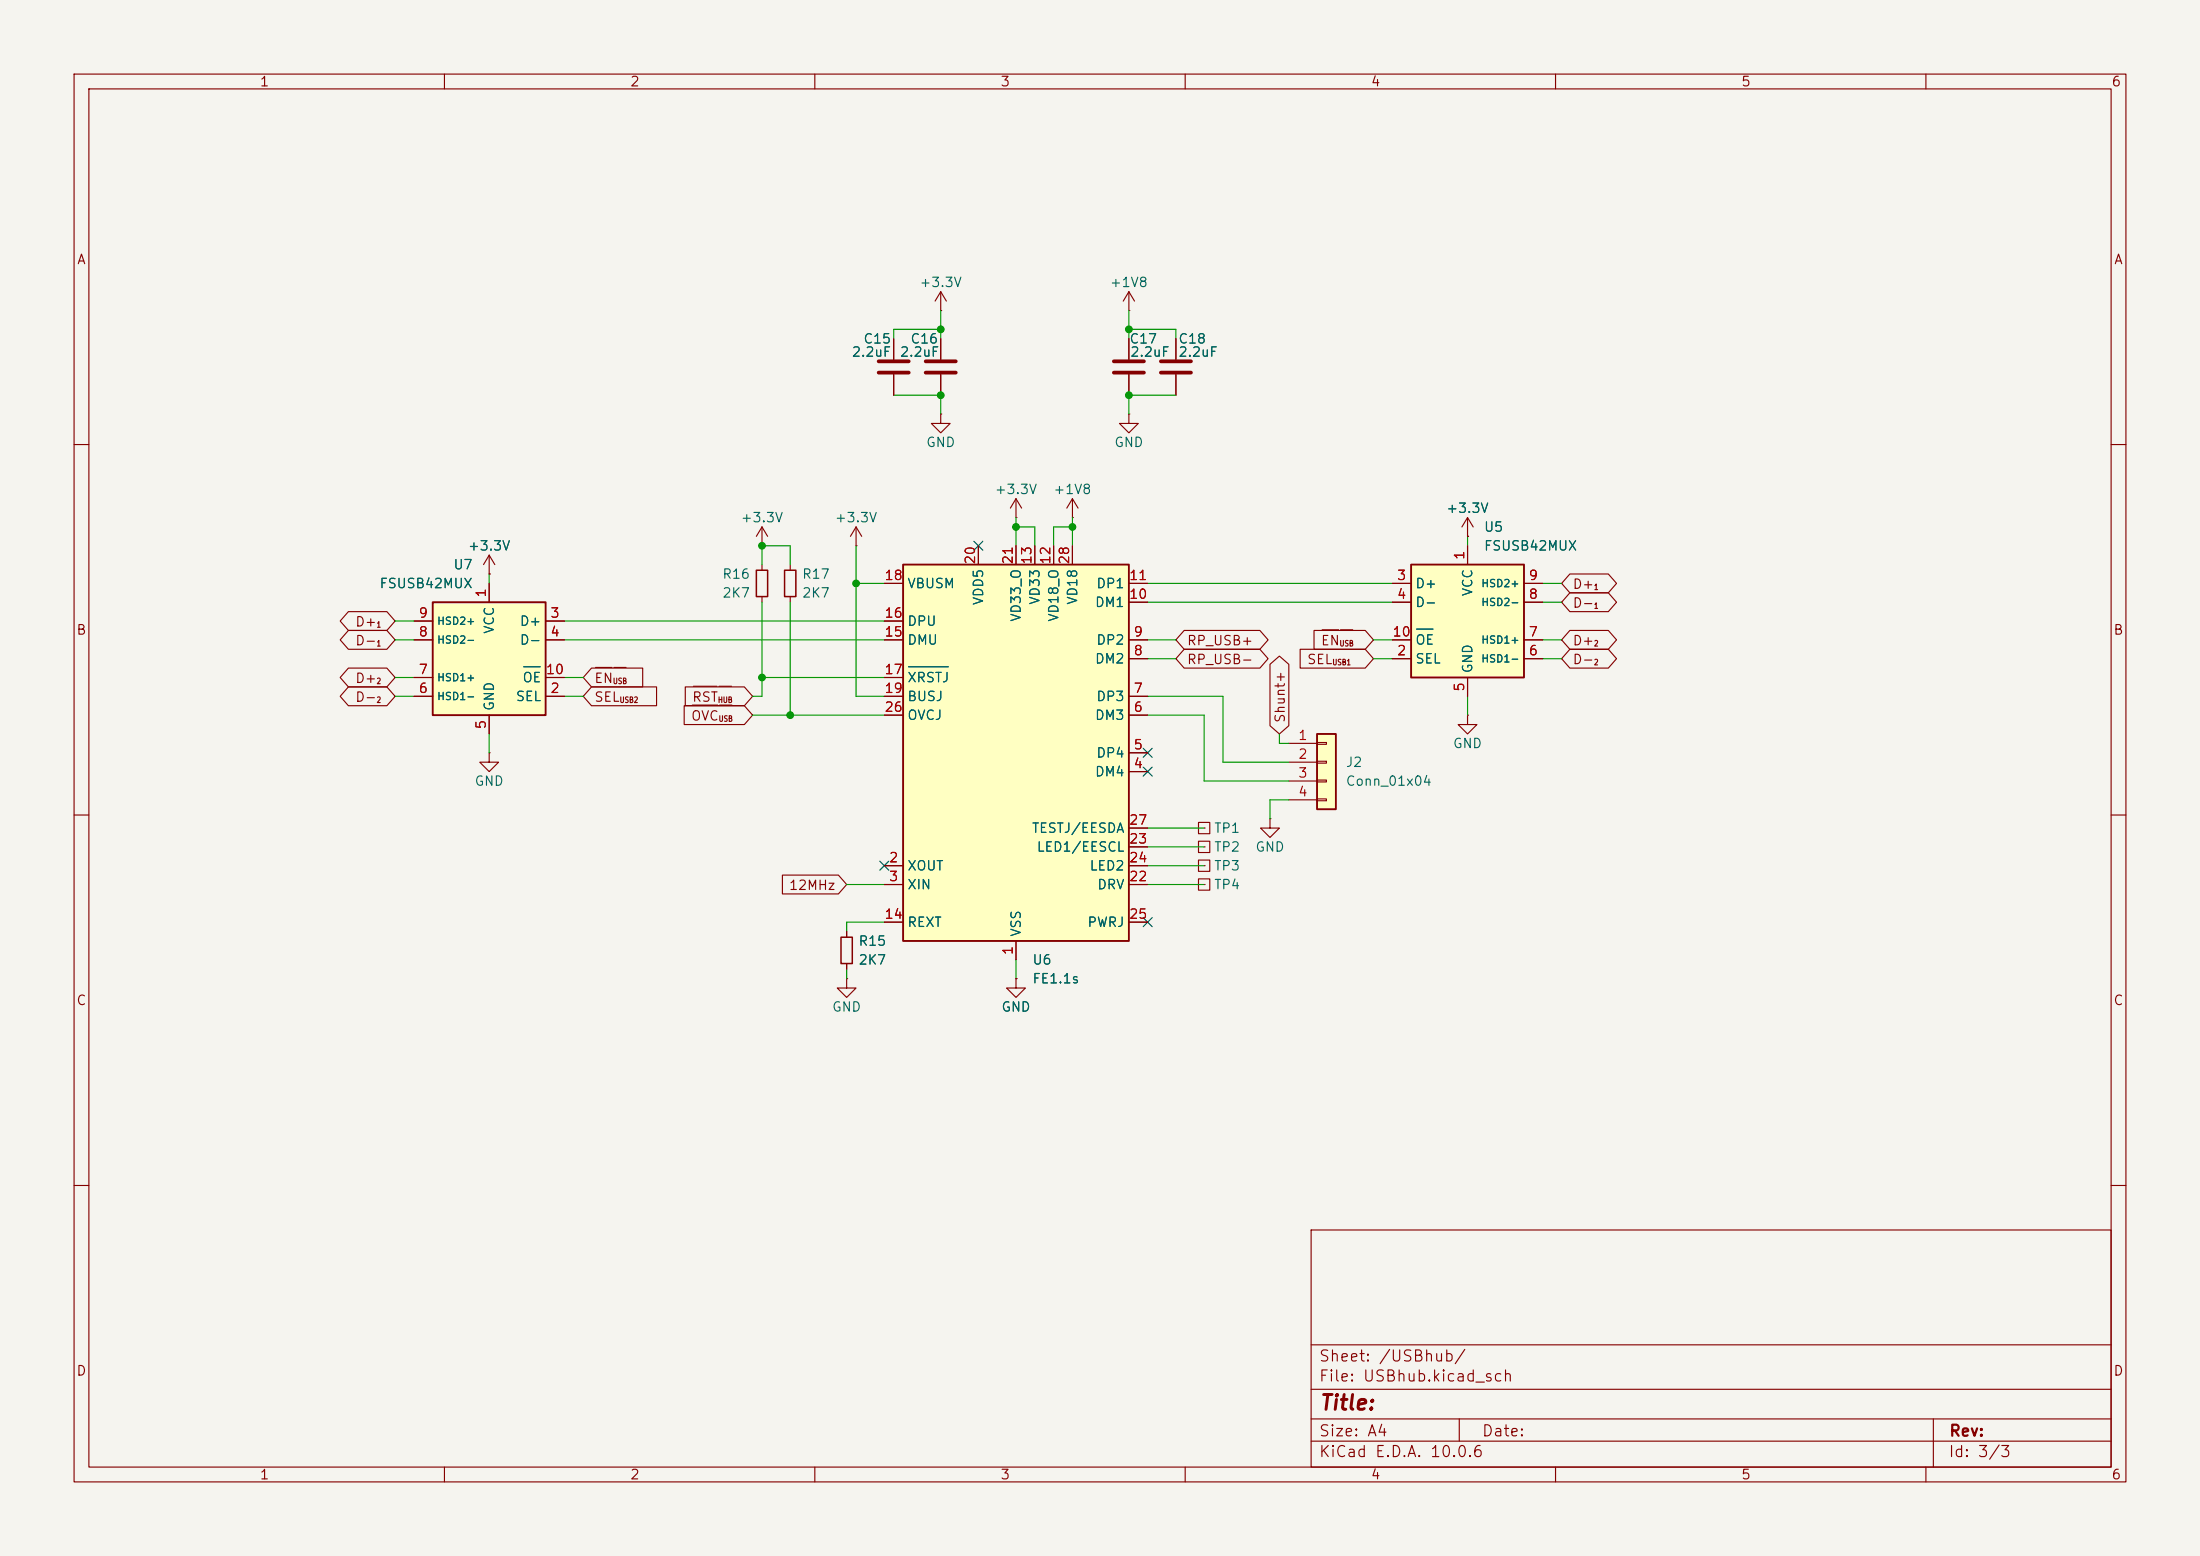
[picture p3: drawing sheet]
<svg xmlns="http://www.w3.org/2000/svg" width="297mm" height="210mm" viewBox="0 0 297 210" stroke-linecap="round" stroke-linejoin="round" font-family="sans-serif">
<path d="M0 0h297v210h-297z" fill="#f5f4ef" stroke="#f5f4ef" stroke-width=".14"/>
<g fill="none" stroke="#840000" stroke-width=".15">
<path d="M10 10h277v190h-277zM12 12h273v186h-273zM60 10v2M110 10v2M160 10v2M210 10v2M260 10v2M127 39.4l-.8 1.2M127 39.4l.8 1.2M127 39.4v2.5M152.4 39.4l-.8 1.2M152.4 39.4l.8 1.2"/>
<path d="M152.4 39.4v2.5M127 41.9h.1M152.4 41.9h.1M10 60h2M198.1 72.4h.1M198.1 69.9l-.7 1.2M198.1 69.9l.8 1.2M198.1 69.9v2.5M285 60h2M198.1 96.5v1.3h1.3l-1.3 1.3-1.3-1.3h1.3M198.1 96.5h.1M10 110h2"/>
<path d="M161.8 111h1.5v1.5h-1.5zM162.6 111.8h.1M285 110h2M114.3 132.1v1.3h1.3l-1.3 1.2-1.3-1.2h1.3M114.3 132.1h.1M114.3 125.7v.8M114.3 130v.8M137.2 132.1v1.3h1.2l-1.2 1.2-1.3-1.2h1.3M137.2 132.1h.1M10 160h2M177 166h108v32h-108zM285 160h2"/>
<path d="M60 198v2M110 198v2M160 198v2M177 194.5h108M177 191.5h108M177 187.5h108M177 181.5h108M197 191.5v3M210 198v2M260 198v2M261 191.5v6.5"/>
</g>
<path d="M113.5 126.5h1.6v3.5h-1.6z" fill="none" stroke="#840000" stroke-width=".2"/>
<path d="M177.8 99.1h2.5v10.1h-2.5z" fill="#ffffc2"/>
<path d="M177.8 99.1h2.5v10.1h-2.5z" fill="none" stroke="#840000" stroke-width=".25"/>
<g fill="none" stroke="#840000" stroke-width=".15">
<path d="M161.8 113.5h1.5v1.6h-1.5zM161.8 118.6h1.5v1.5h-1.5zM161.8 116.1h1.5v1.5h-1.5zM162.6 114.3h.1M162.6 119.4h.1M162.6 116.8h.1M171.4 110.5v1.3h1.3l-1.3 1.2-1.2-1.2h1.2M171.4 110.5h.1M174 100.3h3.8M174 102.9h3.8M174 105.4h3.8M174 108h3.8"/>
<path d="M177.8 100.2h1.3v.3h-1.3zM177.8 102.7h1.3v.3h-1.3zM177.8 105.3h1.3v.2h-1.3zM177.8 107.8h1.3v.3h-1.3z"/>
</g>
<path d="M190.5 76.2h15.2v15.2h-15.2z" fill="#ffffc2"/>
<path d="M190.5 76.2h15.2v15.2h-15.2z" fill="none" stroke="#840000" stroke-width=".25"/>
<g fill="none" stroke="#840000" stroke-width=".15">
<path d="M66 77.5h.1M66 74.9l.8 1.3M66 74.9l-.7 1.3M66 74.9v2.6M102.9 73.7h.1M102.9 71.1l.7 1.3M102.9 71.1l-.8 1.3M102.9 71.1v2.6M102.9 76.2v.8M106.7 76.2v.8M115.6 73.7h.1M115.6 71.1l.7 1.3"/>
<path d="M115.6 71.1l-.8 1.3M115.6 71.1v2.6M188 78.7h2.5M198.1 73.7v2.5M205.7 78.7h2.6M102.9 80.5v.8M106.7 80.5v.8M188 88.9h2.5M188 81.3h2.5M188 86.4h2.5M198.1 91.4v2.6M205.7 88.9h2.6"/>
<path d="M205.7 81.3h2.6M205.7 86.4h2.6M66 101.6v1.3h-1.2l1.2 1.2 1.3-1.2h-1.3M66 101.6h.1"/>
</g>
<path d="M191.2 84.9h2.3" fill="none" stroke="#006464" stroke-width=".15"/>
<path d="M102.1 77h1.5v3.5h-1.5zM105.9 77h1.5v3.5h-1.5z" fill="none" stroke="#840000" stroke-width=".2"/>
<path d="M58.4 81.3h15.3v15.2h-15.3z" fill="#ffffc2"/>
<path d="M58.4 81.3h15.3v15.2h-15.3z" fill="none" stroke="#840000" stroke-width=".25"/>
<g fill="none" stroke="#840000" stroke-width=".15">
<path d="M120.6 45.7v2.8M120.6 50.5v2.8M127 55.9v1.3h1.3l-1.3 1.2-1.3-1.2h1.3M127 55.9h.1M127 45.7v2.8M127 50.5v2.8M152.4 55.9v1.3h1.3l-1.3 1.2-1.3-1.2h1.3M152.4 55.9h.1M152.4 45.7v2.8M152.4 50.5v2.8M158.7 45.7v2.8M158.7 50.5v2.8"/>
<path d="M66 78.7v2.6M137.2 69.9h.1M137.2 67.3l.7 1.3M137.2 67.3l-.8 1.3M137.2 67.3v2.6M144.8 69.9h.1M144.8 67.3l-.8 1.3M144.8 67.3l.7 1.3M144.8 67.3v2.6M55.9 94h2.5M55.9 83.8h2.5M55.9 86.4h2.5"/>
<path d="M55.9 91.4h2.5M66 96.5v2.6M73.7 94h2.5M73.7 83.8h2.5M73.7 86.4h2.5M73.7 91.4h2.5"/>
</g>
<path d="M70.7 90h2.2" fill="none" stroke="#006464" stroke-width=".15"/>
<path d="M118.6 48.8h4.1M118.6 50.3h4.1M125 48.8h4M125 50.3h4M150.4 48.8h4M150.4 50.3h4M156.7 48.8h4.1M156.7 50.3h4.1" fill="none" stroke="#840000" stroke-width=".51"/>
<path d="M121.9 76.2h30.5v50.8h-30.5z" fill="#ffffc2"/>
<path d="M121.9 76.2h30.5v50.8h-30.5z" fill="none" stroke="#840000" stroke-width=".25"/>
<g fill="none" stroke="#840000" stroke-width=".15">
<path d="M120.6 45.7v2.8M120.6 50.5v2.8M127 45.7v2.8M127 50.5v2.8M152.4 45.7v2.8M152.4 50.5v2.8M158.7 45.7v2.8M158.7 50.5v2.8M66 77.5h.1M66 78.7v2.6M119.4 78.7h2.5M132.1 73.7v2.5"/>
<path d="M137.2 73.7v2.5M139.7 73.7v2.5M142.2 73.7v2.5M144.8 73.7v2.5M152.4 78.7h2.5M188 78.7h2.5M198.1 72.4h.1M198.1 73.7v2.5M205.7 78.7h2.6M211.9 77.5h5.2l1.1 1.2-1.1 1.3h-5.2l-1.1-1.3zM47 82.5h5.2l1.1 1.3-1.1 1.3h-5.2l-1.1-1.3zM47 92.7h5.2l1.1 1.3-1.1 1.3h-5.2l-1.1-1.3z"/>
<path d="M47 85.1h5.2l1.1 1.3-1.1 1.2h-5.2l-1.1-1.2zM47 90.2h5.2l1.1 1.2-1.1 1.3h-5.2l-1.1-1.3zM55.9 94h2.5M55.9 86.4h2.5M55.9 83.8h2.5M55.9 91.4h2.5M66 96.5v2.6M73.7 94h2.5M73.7 86.4h2.5M73.7 83.8h2.5M73.7 91.4h2.5M79.9 92.7h8.7v2.6h-8.7l-1.2-1.3z"/>
<path d="M79.9 90.2h6.9v2.5h-6.9l-1.2-1.3zM80.4 90.1h2.2M82.9 90.1h1.6M92.4 95.2h8.1l1.1 1.3-1.1 1.3h-8.1zM92.5 92.7h8l1.1 1.3-1.1 1.3h-8zM93.5 95.2h3.4M93.6 92.6h3.2M97.1 92.6h1.7M97.1 95.2h1.7M119.4 96.5h2.5M119.4 94h2.5M119.4 86.4h2.5"/>
<path d="M119.4 83.8h2.5M119.4 91.4h2.5M152.4 96.5h2.5M152.4 94h2.5M152.4 88.9h2.5M152.4 86.4h2.5M152.4 81.3h2.5M159.9 87.6h10.2l1.1 1.3-1.1 1.3h-10.2l-1.2-1.3zM159.9 85.1h10.2l1.1 1.3-1.1 1.2h-10.2l-1.2-1.2zM171.4 89.7l1.3-1.2 1.3 1.2v8.2l-1.3 1.2-1.3-1.2zM175.5 87.6h8.8l1.1 1.3-1.1 1.3h-8.8zM177.4 85.1h6.9l1.1 1.3-1.1 1.2h-6.9z"/>
<path d="M178.5 85h2.2M181 85h1.6M188 88.9h2.5M188 86.4h2.5M188 81.3h2.5M198.1 91.4v2.6M205.7 88.9h2.6M205.7 86.4h2.6M205.7 81.3h2.6M211.9 80h5.2l1.1 1.3-1.1 1.3h-5.2l-1.1-1.3zM211.9 85.1h5.2l1.1 1.3-1.1 1.2h-5.2l-1.1-1.2zM211.9 87.6h5.2l1.1 1.3-1.1 1.3h-5.2l-1.1-1.3z"/>
<path d="M105.6 118.1h7.6l1.1 1.3-1.1 1.3h-7.6zM119.4 116.8h2.5M119.4 119.4h2.5M152.4 116.8h2.5M152.4 119.4h2.5M152.4 104.1h2.5M152.4 101.6h2.5M152.4 114.3h2.5M152.4 111.8h2.5M114.3 125.7v.8M114.3 130v.8M119.4 124.5h2.5"/>
<path d="M137.2 132.1h.1M137.2 127v2.5M152.4 124.5h2.5"/>
</g>
<path d="M70.7 90h2.2M122.7 90h5.3M191.2 84.9h2.3" fill="none" stroke="#006464" stroke-width=".15"/>
<g fill="none" stroke="#009600" stroke-width=".15">
<path d="M120.6 53.3h6.4v2.6M127 41.9v3.8M127 44.5h-6.4v1.2M152.4 44.5h6.3v1.2M152.4 41.9v3.8M158.7 53.3h-6.3v2.6M66 77.5v1.2M102.9 76.2v-2.5h3.8v2.5M115.6 73.7v20.3h3.8M115.6 78.7h3.8M137.2 69.9v3.8M137.2 71.1h2.5v2.6"/>
<path d="M144.8 71.1h-2.6v2.6M144.8 69.9v3.8M154.9 78.7h33.1M198.1 72.4v1.3M208.3 78.7h2.5M53.3 83.8h2.6M53.3 94h2.6M53.3 91.4h2.6M53.3 86.4h2.6M66 99.1v2.5M76.2 83.8h43.2M76.2 94h2.5"/>
<path d="M76.2 91.4h2.5M76.2 86.4h43.2M101.6 96.5h17.8M102.9 81.3v12.7h-1.3M102.9 91.4h16.5M106.7 81.3v15.2M154.9 94h10.2v8.9h8.9M154.9 86.4h3.8M154.9 96.5h7.7v8.9h11.4M154.9 81.3h33.1M154.9 88.9h3.8M172.7 99.1v1.2h1.3"/>
<path d="M185.4 86.4h2.6M185.4 88.9h2.6M198.1 94v2.5M208.3 86.4h2.5M208.3 81.3h2.5M208.3 88.9h2.5M114.3 119.4h5.1M154.9 119.4h7.7M154.9 116.8h7.7M154.9 114.3h7.7M154.9 111.8h7.7M174 108h-2.6v2.5"/>
<path d="M114.3 130.8v1.3M119.4 124.5h-5.1v1.2M137.2 129.5v2.6"/>
</g>
<path d="M131.5 73.1l1.2 1.2M132.7 73.1l-1.2 1.2M118.8 116.2l1.2 1.2M120 116.2l-1.2 1.2M154.3 103.5l1.2 1.2M154.3 101l1.2 1.2M155.5 103.5l-1.2 1.2M155.5 101l-1.2 1.2M154.3 123.9l1.2 1.2M155.5 123.9l-1.2 1.2" fill="none" stroke="#000084" stroke-width=".15"/>
<g fill="#009600" stroke="#009600" stroke-width=".14">
<circle cx="115.6" cy="78.7" r=".46"/>
<circle cx="127" cy="53.3" r=".46"/>
<circle cx="102.9" cy="73.7" r=".46"/>
<circle cx="127" cy="44.5" r=".46"/>
<circle cx="102.9" cy="91.4" r=".46"/>
<circle cx="106.7" cy="96.5" r=".46"/>
<circle cx="152.4" cy="44.5" r=".46"/>
<circle cx="137.2" cy="71.1" r=".46"/>
<circle cx="144.8" cy="71.1" r=".46"/>
<circle cx="152.4" cy="53.3" r=".46"/>
</g>
<text font-size="2" fill="#840000" x="178" y="190.8">Title:</text>
<g font-size="1.5" fill="#840000">
<text x="178" y="184.1">Sheet: /USBhub/</text>
<text x="178" y="186.8">File: USBhub.kicad_sch</text>
<text x="178" y="197">KiCad E.D.A. 10.0.6</text>
<text x="178" y="194.2">Size: A4</text>
<text x="200" y="194.2">Date:</text>
<text x="263" y="197">Id: 3/3</text>
<text x="263" y="194.2">Rev:</text>
</g>
<g font-size="1.3" fill="#840000">
<text x="35" y="12">1</text>
<text x="85" y="12">2</text>
<text x="135" y="12">3</text>
<text x="185" y="12">4</text>
<text x="235" y="12">5</text>
<text x="285" y="12">6</text>
<text x="10.3" y="36">A</text>
<text x="285.3" y="36">A</text>
<text x="212.2" y="79.8">D+</text>
<text x="212.2" y="82.3">D-</text>
<text x="10.2" y="86">B</text>
<text x="47.9" y="84.9">D+</text>
<text x="47.9" y="87.4">D-</text>
<text x="160.2" y="90">RP_USB-</text>
<text x="160.2" y="87.4">RP_USB+</text>
<text x="176.4" y="90">SEL</text>
<text x="178.2" y="87.4">EN</text>
<text x="212.2" y="87.4">D+</text>
<text x="212.2" y="90">D-</text>
<text x="285.2" y="86">B</text>
<text x="47.9" y="95">D-</text>
<text x="47.9" y="92.5">D+</text>
<text x="80.1" y="95">SEL</text>
<text x="80.1" y="92.5">EN</text>
<text x="93.4" y="95">RST</text>
<text x="93.2" y="97.6">OVC</text>
<text x="173.8" y="97.7" transform="rotate(-90 173.8 97.7)">Shunt+</text>
<text x="106.4" y="120.4">12MHz</text>
<text x="10.2" y="136">C</text>
<text x="285.2" y="136">C</text>
<text x="10.2" y="186">D</text>
<text x="285.2" y="186">D</text>
<text x="35" y="200">1</text>
<text x="85" y="200">2</text>
<text x="135" y="200">3</text>
<text x="185" y="200">4</text>
<text x="235" y="200">5</text>
<text x="285" y="200">6</text>
</g>
<g font-size="1.3" fill="#006464">
<text x="124" y="39.1">+3.3V</text>
<text x="149.7" y="39.1">+1V8</text>
<text x="116.5" y="46.7">C15</text>
<text x="122.8" y="46.7">C16</text>
<text x="152.4" y="46.7">C17</text>
<text x="159" y="46.7">C18</text>
<text x="114.9" y="48.5">2.2uF</text>
<text x="121.4" y="48.5">2.2uF</text>
<text x="152.5" y="48.5">2.2uF</text>
<text x="159" y="48.5">2.2uF</text>
<text x="124.9" y="60.7">GND</text>
<text x="150.3" y="60.7">GND</text>
<text x="99.9" y="70.8">+3.3V</text>
<text x="112.6" y="70.8">+3.3V</text>
<text x="134.2" y="67">+3.3V</text>
<text x="142.1" y="67">+1V8</text>
<text x="195.2" y="69.5">+3.3V</text>
<text x="61.1" y="77.2">U7</text>
<text x="63.1" y="74.6">+3.3V</text>
<text x="200.2" y="72.1">U5</text>
<text x="200.2" y="74.6">FSUSB42MUX</text>
<text x="51.1" y="79.7">FSUSB42MUX</text>
<text x="97.4" y="78.4">R16</text>
<text x="97.4" y="81">2K7</text>
<text x="108.2" y="78.4">R17</text>
<text x="108.2" y="81">2K7</text>
<text x="122.4" y="79.7">VBUSM</text>
<text x="133" y="81.8" transform="rotate(-90 133 81.8)">VDD5</text>
<text x="140.7" y="81.7" transform="rotate(-90 140.7 81.7)">VD33</text>
<text x="145.7" y="81.7" transform="rotate(-90 145.7 81.7)">VD18</text>
<text x="147.7" y="82.2">DM1</text>
<text x="147.9" y="79.7">DP1</text>
<text x="191" y="79.7">D+</text>
<text x="191" y="82.2">D-</text>
<text x="199.1" y="80.6" transform="rotate(-90 199.1 80.6)">VCC</text>
<text x="67" y="85.6" transform="rotate(-90 67 85.6)">VCC</text>
<text x="70.1" y="84.8">D+</text>
<text x="70.1" y="87.3">D-</text>
<text x="122.4" y="87.3">DMU</text>
<text x="122.4" y="84.8">DPU</text>
<text x="138.1" y="84" transform="rotate(-90 138.1 84)">VD33_O</text>
<text x="143.2" y="84" transform="rotate(-90 143.2 84)">VD18_O</text>
<text x="147.7" y="89.9">DM2</text>
<text x="147.9" y="87.3">DP2</text>
<text x="191" y="89.9">SEL</text>
<text x="191" y="87.3">OE</text>
<text x="69.5" y="94.9">SEL</text>
<text x="70.4" y="92.4">OE</text>
<text x="122.4" y="92.4">XRSTJ</text>
<text x="122.4" y="94.9">BUSJ</text>
<text x="147.9" y="94.9">DP3</text>
<text x="199.1" y="91" transform="rotate(-90 199.1 91)">GND</text>
<text x="67" y="96" transform="rotate(-90 67 96)">GND</text>
<text x="122.4" y="97.5">OVCJ</text>
<text x="147.7" y="97.5">DM3</text>
<text x="196.1" y="101.3">GND</text>
<text x="64" y="106.4">GND</text>
<text x="147.7" y="105.1">DM4</text>
<text x="147.9" y="102.6">DP4</text>
<text x="181.6" y="103.8">J2</text>
<text x="181.6" y="106.4">Conn_01x04</text>
<text x="139.2" y="112.7">TESTJ/EESDA</text>
<text x="163.8" y="112.7">TP1</text>
<text x="122.4" y="117.8">XOUT</text>
<text x="139.9" y="115.3">LED1/EESCL</text>
<text x="147" y="117.8">LED2</text>
<text x="163.8" y="115.3">TP2</text>
<text x="163.8" y="117.8">TP3</text>
<text x="169.4" y="115.3">GND</text>
<text x="122.4" y="120.3">XIN</text>
<text x="122.4" y="125.4">REXT</text>
<text x="146.7" y="125.4">PWRJ</text>
<text x="148" y="120.3">DRV</text>
<text x="163.8" y="120.3">TP4</text>
<text x="115.8" y="128">R15</text>
<text x="115.8" y="130.5">2K7</text>
<text x="138.1" y="126.5" transform="rotate(-90 138.1 126.5)">VSS</text>
<text x="139.3" y="130.5">U6</text>
<text x="112.2" y="136.9">GND</text>
<text x="135.1" y="136.9">GND</text>
<text x="139.3" y="133">FE1.1s</text>
</g>
<g font-size="1.3" fill="#a90000">
<text x="131.9" y="76.3" transform="rotate(-90 131.9 76.3)">20</text>
<text x="137" y="76.3" transform="rotate(-90 137 76.3)">21</text>
<text x="139.6" y="76.3" transform="rotate(-90 139.6 76.3)">13</text>
<text x="142.1" y="76.3" transform="rotate(-90 142.1 76.3)">12</text>
<text x="144.6" y="76.3" transform="rotate(-90 144.6 76.3)">28</text>
<text x="198" y="75.7" transform="rotate(-90 198 75.7)">1</text>
<text x="56.4" y="83.7">9</text>
<text x="65.9" y="80.7" transform="rotate(-90 65.9 80.7)">1</text>
<text x="74.2" y="83.7">3</text>
<text x="119.3" y="83.7">16</text>
<text x="119.3" y="78.6">18</text>
<text x="152.3" y="81.1">10</text>
<text x="152.3" y="78.6">11</text>
<text x="188.5" y="78.6">3</text>
<text x="188.5" y="81.1">4</text>
<text x="206.3" y="81.1">8</text>
<text x="206.3" y="78.6">9</text>
<text x="56.4" y="86.2">8</text>
<text x="74.2" y="86.2">4</text>
<text x="119.3" y="86.2">15</text>
<text x="152.9" y="88.8">8</text>
<text x="152.9" y="86.2">9</text>
<text x="187.9" y="86.2">10</text>
<text x="188.5" y="88.8">2</text>
<text x="206.3" y="88.8">6</text>
<text x="206.3" y="86.2">7</text>
<text x="56.4" y="93.8">6</text>
<text x="56.4" y="91.3">7</text>
<text x="73.6" y="91.3">10</text>
<text x="74.2" y="93.8">2</text>
<text x="119.3" y="91.3">17</text>
<text x="119.3" y="93.8">19</text>
<text x="152.9" y="93.8">7</text>
<text x="198" y="93.4" transform="rotate(-90 198 93.4)">5</text>
<text x="65.9" y="98.5" transform="rotate(-90 65.9 98.5)">5</text>
<text x="119.3" y="96.4">26</text>
<text x="152.9" y="101.5">5</text>
<text x="152.9" y="96.4">6</text>
<text x="175.2" y="100.2">1</text>
<text x="152.9" y="104">4</text>
<text x="175.2" y="102.7">2</text>
<text x="175.2" y="105.3">3</text>
<text x="175.2" y="107.8">4</text>
<text x="152.3" y="111.6">27</text>
<text x="119.9" y="116.7">2</text>
<text x="119.9" y="119.2">3</text>
<text x="152.3" y="119.2">22</text>
<text x="152.3" y="114.2">23</text>
<text x="152.3" y="116.7">24</text>
<text x="119.3" y="124.3">14</text>
<text x="152.3" y="124.3">25</text>
<text x="137" y="129" transform="rotate(-90 137 129)">1</text>
</g>
<g font-size="1" fill="#006464">
<text x="199.9" y="82">HSD2-</text>
<text x="199.9" y="79.5">HSD2+</text>
<text x="58.9" y="87.1">HSD2-</text>
<text x="58.9" y="84.6">HSD2+</text>
<text x="199.9" y="89.6">HSD1-</text>
<text x="199.9" y="87.1">HSD1+</text>
<text x="58.9" y="94.7">HSD1-</text>
<text x="58.9" y="92.2">HSD1+</text>
</g>
<g font-size=".8" fill="#840000">
<text x="215.1" y="79.8">1</text>
<text x="215.1" y="82.3">1</text>
<text x="50.8" y="84.9">1</text>
<text x="50.8" y="87.4">1</text>
<text x="179.8" y="90">USB1</text>
<text x="180.8" y="87.4">USB</text>
<text x="215.1" y="87.4">2</text>
<text x="215.1" y="90">2</text>
<text x="50.8" y="95">2</text>
<text x="50.8" y="92.5">2</text>
<text x="82.7" y="92.5">USB</text>
<text x="83.6" y="95">USB2</text>
<text x="96.9" y="95">HUB</text>
<text x="97" y="97.6">USB</text>
</g>
</svg>
